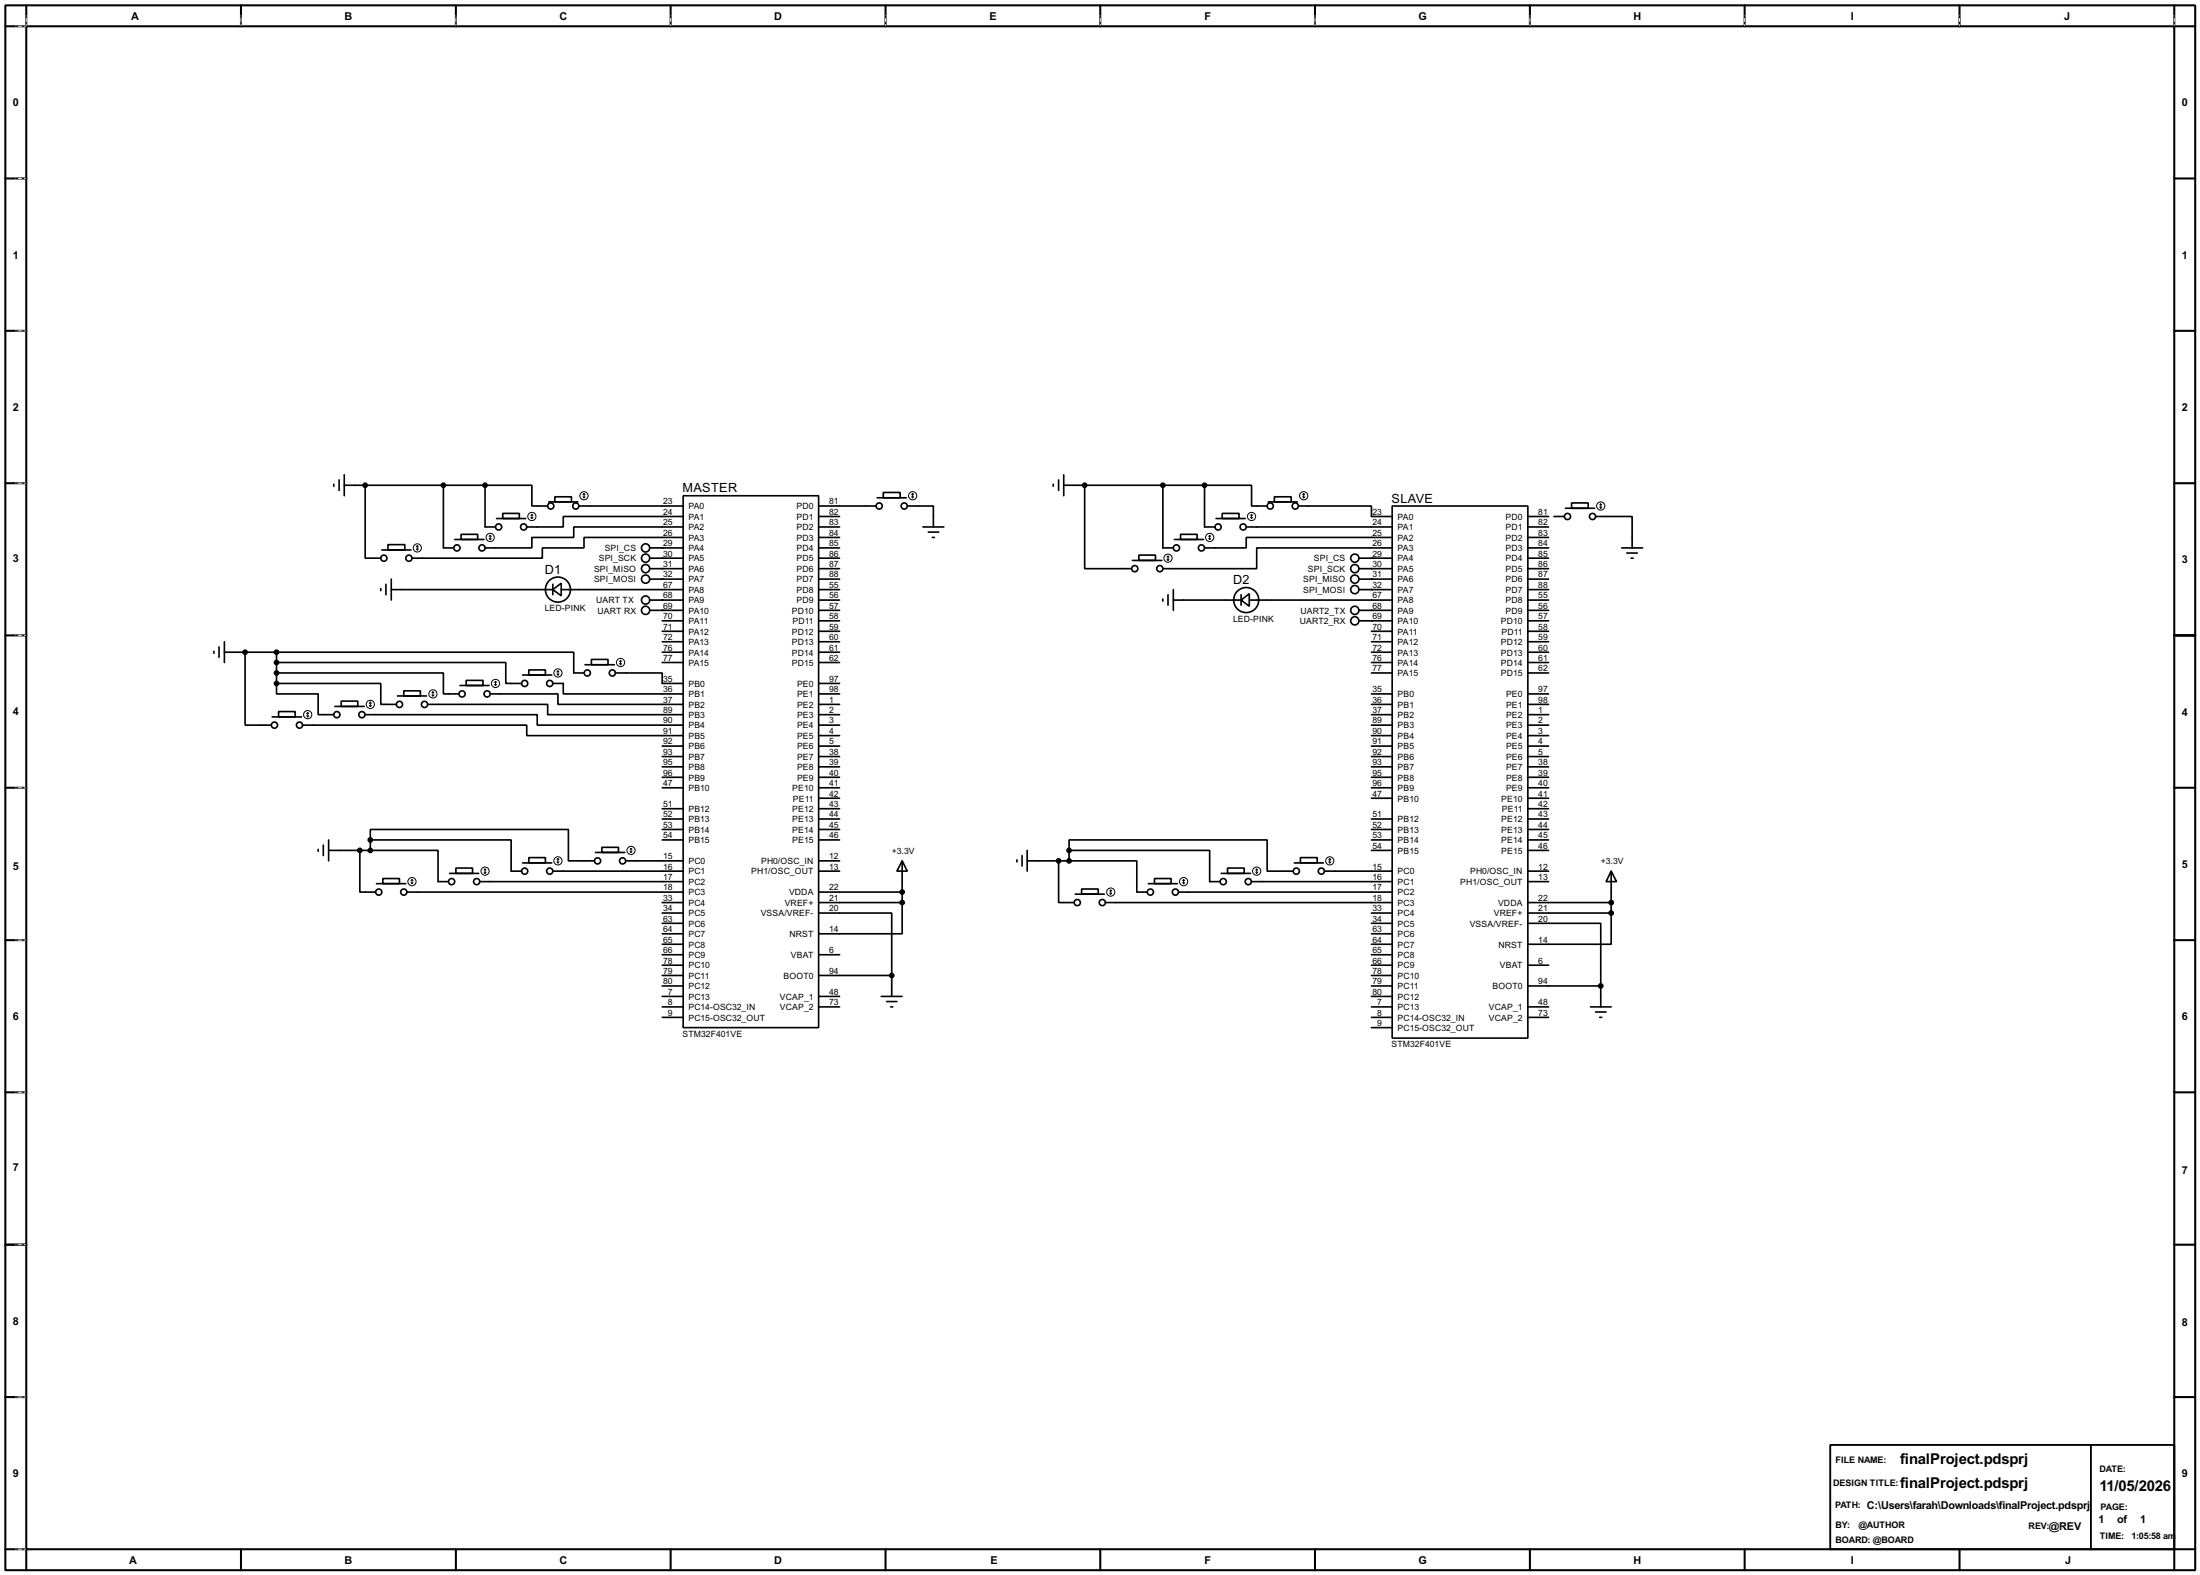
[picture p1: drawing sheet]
<svg xmlns="http://www.w3.org/2000/svg" width="536mm" height="383mm" viewBox="0 0 536 383" stroke-linecap="round" stroke-linejoin="round" font-family="sans-serif">
<g fill="none" stroke="#000" stroke-width=".5">
<path d="M1.3 1.3h533.4v381h-533.4zM6.4 6.4h523.2v370.8h-523.2zM6.4 1.3v5.1h-5.1M58.7 1.3v5.1M111.1 1.3v5.1M163.4 1.3v5.1M215.7 1.3v5.1M268 1.3v5.1M320.3 1.3v5.1M372.7 1.3v5.1M425 1.3v5.1M477.3 1.3v5.1"/>
<path d="M529.6 1.3v5.1h5.1M1.3 43.5h5.1M529.6 43.5h5.1M1.3 80.6h5.1M529.6 80.6h5.1M1.3 117.7h5.1M529.6 117.7h5.1M1.3 154.7h5.1M529.6 154.7h5.1M1.3 191.8h5.1M529.6 191.8h5.1M1.3 228.9h5.1"/>
<path d="M529.6 228.9h5.1M1.3 266h5.1M529.6 266h5.1M1.3 303.1h5.1M529.6 303.1h5.1M1.3 340.2h5.1M529.6 340.2h5.1M1.3 377.2h5.1v5.1M58.7 377.2v5.1M111.1 377.2v5.1M163.4 377.2v5.1M215.7 377.2v5.1"/>
<path d="M268 377.2v5.1M320.3 377.2v5.1M372.7 377.2v5.1M425 377.2v5.1M477.3 377.2v5.1M534.7 377.2h-5.1v5.1"/>
</g>
<g fill="none" stroke="#fff" stroke-width=".24">
<path d="M3.9 6.4h2.3M6.4 3.9v2.3M58.7 3.9v2.3M111.1 3.9v2.3M163.4 3.9v2.3M215.7 3.9v2.3M268 3.9v2.3M320.3 3.9v2.3M372.7 3.9v2.3M425 3.9v2.3M477.3 3.9v2.3M529.6 3.9v2.3"/>
<path d="M3.9 43.5h2.3M3.9 80.6h2.3M3.9 117.7h2.3M3.9 154.7h2.3M3.9 191.8h2.3M3.9 228.9h2.3M3.9 266h2.3M3.9 303.1h2.3M3.9 340.2h2.3M3.9 377.2h2.3"/>
</g>
<g fill="none" stroke="#000" stroke-width=".24" stroke-dasharray=".5 1">
<path d="M3.9 6.4h2.3M6.4 3.9v2.3M58.7 3.9v2.3M111.1 3.9v2.3M163.4 3.9v2.3M215.7 3.9v2.3M268 3.9v2.3M320.3 3.9v2.3M372.7 3.9v2.3M425 3.9v2.3M477.3 3.9v2.3M529.6 3.9v2.3"/>
<path d="M3.9 43.5h2.3M3.9 80.6h2.3M3.9 117.7h2.3M3.9 154.7h2.3M3.9 191.8h2.3M3.9 228.9h2.3M3.9 266h2.3M3.9 303.1h2.3M3.9 340.2h2.3M3.9 377.2h2.3"/>
</g>
<path d="M445.8 351.8h83.8v25.4h-83.8zM509.3 351.8v25.4" fill="none" stroke="#000" stroke-width=".45"/>
<g fill="none" stroke="#000" stroke-width=".4">
<path d="M81.3 117.9v.5M82.6 116.9v2.5M83.9 118.2h34.3M83.9 115.6v5.1M89 118.2v17.7h3.8M108 118.2v15.2h2.5M118.2 118.2h11.4v5h3.8M118.2 118.2v10.1h2.5M215.2 119.9h4.1v1.3h-4.1zM256.6 117.9v.5M257.9 116.9v2.5M259.1 118.2h34.3"/>
<path d="M259.1 115.6v5.1M264.2 118.2v20.3h11.4M283.3 118.2v15.2h2.5M293.4 118.2h11.5v5h3.8M293.4 118.2v10.1h2.6M93 133.9h7.1M94.5 132.6h4.1v1.3h-4.1zM110.8 131.4h7.1M112.3 130.1h4.1v1.3h-4.1zM121 126.3h7.1M122.5 125h4v1.3h-4zM133.7 122.2h7.1"/>
<path d="M135.2 121h4v1.2h-4zM141 123.2h25.4M158.3 133.4h8.1M158.3 135.9h8.1M158.3 138.5h8.1M166.4 120.7h33v129.5h-33zM166.4 128.3h-26.6v2.6h-10.2v2.5h-11.4M166.4 125.8h-29.2v2.5h-8.9M166.4 130.9h-24.1v2.5h-10.2v2.5h-31.7M199.4 123.2h14M199.4 128.3h5.1M199.4 133.4h5.1"/>
<path d="M199.4 135.9h5.1M199.4 130.9h5.1M199.4 138.5h5.1M199.4 125.8h5.1M213.7 121.2h7.1M221 123.2h6.4v5.1M224.8 128.3h5.1M226.1 129.6h2.6M227.1 130.9h.5M275.9 136.5h7.1M277.4 135.2h4.1v1.3h-4.1zM286.1 131.4h7.1"/>
<path d="M287.6 130.1h4v1.3h-4zM296.2 126.3h7.1M297.7 125h4.1v1.3h-4.1zM303.6 128.3h35.5M308.9 122.2h7.1M310.4 121h4.1v1.2h-4.1zM316.3 123.2h17.8v2.6h5M331 135.9h8.1M331 138.5h8.1M339.1 123.2h33.1v129.6h-33.1zM339.1 130.9h-35.5v2.5h-10.2M339.1 133.4h-33v5.1h-22.8"/>
<path d="M372.2 128.3h5M372.2 133.4h5M372.2 135.9h5M372.2 130.9h5M372.2 138.5h5M372.2 125.8h5M378.5 125.8h2.6M381.3 123.8h7.1M382.8 122.5h4.1v1.3h-4.1zM388.7 125.8h8.9v7.6M395 133.4h5.1M396.3 134.7h2.5"/>
<path d="M397.3 135.9h.5M52.1 158.6v.5M53.4 157.5v2.6M54.7 158.8h12.7M54.7 156.3v5M59.7 158.8v17.8h6.4M67.4 158.8h72.4v5.1h2.5M67.4 158.8v7.6M92.8 143.3v.5M94 142.3v2.5M95.3 143.6h39.4M95.3 141v5.1"/>
<path d="M134.7 143.6l2-1.6v3.1zM134.7 142.3v2.5M136.7 143.6h29.7M158.3 146.1h8.1M158.3 148.6h8.1M158.3 141h8.1M161.3 158.8h5.1M161.3 151.2h5.1M161.3 153.7h5.1M161.3 156.3h5.1M199.4 158.8h5.1M199.4 143.6h5.1"/>
<path d="M199.4 146.1h5.1M199.4 148.6h5.1M199.4 141h5.1M199.4 151.2h5.1M199.4 153.7h5.1M199.4 156.3h5.1M283.3 145.9v.5M284.5 144.8v2.6M285.8 146.1h16.5M285.8 143.6v5M302.3 146.1l2-1.5v3zM302.3 144.8v2.6"/>
<path d="M304.3 146.1h34.8M331 143.6h8.1M331 148.6h8.1M331 141h8.1M331 151.2h8.1M334.1 158.8h5M334.1 153.7h5M334.1 156.3h5M372.2 158.8h5M372.2 143.6h5M372.2 146.1h5M372.2 148.6h5"/>
<path d="M372.2 141h5M372.2 151.2h5M372.2 153.7h5M372.2 156.3h5M66.3 174.6h7.2M67.4 161.3h55.8v5.1h3.9M67.4 163.9h40.6v5.1h3.8M67.4 166.4h25.4v5.1h3.8M67.4 166.4v2.6h10.1v5h3.8M67.9 173.3h4v1.3h-4zM73.7 176.6h54.6v2.5h38.1M81.6 172h7.1"/>
<path d="M83.1 170.7h4.1v1.3h-4.1zM89 174h41.9v2.6h35.5M96.8 169.5h7.1M98.4 168.2h4v1.3h-4zM104.2 171.5h29.2v2.5h33M112.1 166.9h7.1M113.6 165.7h4.1v1.2h-4.1zM119.4 169h16.5v2.5h30.5M127.3 164.4h7.1M128.8 163.1h4.1v1.3h-4.1zM134.7 166.4h2.5v2.6h29.2M142.5 161.9h7.2"/>
<path d="M144.1 160.6h4v1.3h-4zM149.9 163.9h11.4v2.5h5.1M161.3 161.3h5.1M199.4 166.4h5.1M199.4 169h5.1M199.4 171.5h5.1M199.4 174h5.1M199.4 176.6h5.1M199.4 179.1h5.1M199.4 161.3h5.1M334.1 163.9h5M334.1 169h5"/>
<path d="M334.1 171.5h5M334.1 174h5M334.1 176.6h5M334.1 179.1h5M334.1 161.3h5M372.2 163.9h5M372.2 169h5M372.2 171.5h5M372.2 174h5M372.2 176.6h5M372.2 179.1h5M372.2 161.3h5"/>
<path d="M161.3 186.7h5.1M161.3 189.3h5.1M161.3 191.8h5.1M161.3 181.7h5.1M161.3 184.2h5.1M161.3 196.9h5.1M161.3 199.4h5.1M199.4 186.7h5.1M199.4 189.3h5.1M199.4 191.8h5.1M199.4 181.7h5.1M199.4 184.2h5.1"/>
<path d="M199.4 196.9h5.1M199.4 199.4h5.1M199.4 194.4h5.1M334.1 186.7h5M334.1 189.3h5M334.1 191.8h5M334.1 181.7h5M334.1 184.2h5M334.1 199.4h5M334.1 194.4h5M372.2 186.7h5M372.2 189.3h5"/>
<path d="M372.2 191.8h5M372.2 181.7h5M372.2 184.2h5M372.2 196.9h5M372.2 199.4h5M372.2 194.4h5M77.5 206.8v.5M78.8 205.8v2.5M80.1 207.1h10.1M80.1 204.5v5.1M87.7 207.1v10.1h3.8M90.2 204.5v-2.5h48.3v7.6h6.3"/>
<path d="M90.2 204.5h34.3v7.6h2.6M90.2 207.1h16.5v7.6h2.6M90.2 204.5v2.6M91.7 215.2h7.2M93.3 213.9h4v1.3h-4zM99.1 217.2h67.3M109.5 212.7h7.1M111.1 211.4h4v1.3h-4zM116.9 214.7h49.5M127.3 210.1h7.1M128.8 208.8h4.1v1.3h-4.1zM134.7 212.1h31.7"/>
<path d="M145.1 207.6h7.1M146.6 206.3h4.1v1.3h-4.1zM152.5 209.6h13.9M161.3 219.8h5.1M161.3 202h5.1M161.3 204.5h5.1M199.4 219.8h20.4M199.4 212.1h5.1M199.4 209.6h5.1M199.4 217.2h20.4M199.4 202h5.1M199.4 204.5h5.1"/>
<path d="M219.8 209.6l1.2 2.5h-2.5zM219.8 219.8v7.6h-20.4M219.8 209.6v10.2M247.7 209.4v.5M249 208.3v2.6M250.2 209.6h10.2M250.2 207.1v5M257.9 209.6v10.2h3.8M260.4 207.1v-2.6h48.3v7.6h6.3M260.4 207.1h34.3v7.6h2.5M260.4 209.6h16.5v7.6h2.6M260.4 207.1v2.5"/>
<path d="M261.9 217.7h7.1M263.5 216.5h4v1.2h-4zM269.3 219.8h69.8M279.7 215.2h7.1M281.2 213.9h4.1v1.3h-4.1zM287.1 217.2h52M297.5 212.7h7.1M299 211.4h4.1v1.3h-4.1zM304.9 214.7h34.2M315.3 210.1h7.1M316.8 208.8h4.1v1.3h-4.1zM322.6 212.1h16.5"/>
<path d="M334.1 207.1h5M334.1 202h5M334.1 204.5h5M372.2 219.8h20.3M372.2 207.1h5M372.2 212.1h5M372.2 214.7h5M372.2 202h5M372.2 204.5h5M392.5 212.1l1.3 2.6h-2.6zM392.5 212.1v10.2M161.3 222.3h5.1"/>
<path d="M161.3 237.5h5.1M161.3 227.4h5.1M161.3 229.9h5.1M161.3 224.8h5.1M161.3 235h5.1M161.3 232.5h5.1M199.4 222.3h17.8v15.2M199.4 237.5h17.8M199.4 232.5h5.1M217.2 237.5v5.1M334.1 222.3h5M334.1 237.5h5"/>
<path d="M334.1 227.4h5M334.1 229.9h5M334.1 224.8h5M334.1 235h5M334.1 232.5h5M372.2 224.8h17.7v15.3M372.2 222.3h20.3M372.2 235h5M392.5 222.3v7.6h-20.3M161.3 240.1h5.1M161.3 242.6h5.1M161.3 245.2h5.1"/>
<path d="M161.3 247.7h5.1M199.4 242.6h5.1M199.4 245.2h5.1M214.7 242.6h5.1M216 243.9h2.5M217 245.2h.5M334.1 240.1h5M334.1 242.6h5M334.1 245.2h5M334.1 247.7h5M334.1 250.2h5M372.2 240.1h17.7"/>
<path d="M372.2 245.2h5M372.2 247.7h5M387.4 245.2h5.1M388.7 246.4h2.5M389.7 247.7h.5M389.9 240.1v5.1"/>
<circle cx="93.5" cy="135.9" r=".75"/>
<circle cx="99.6" cy="135.9" r=".75"/>
<circle cx="111.3" cy="133.4" r=".75"/>
<circle cx="117.4" cy="133.4" r=".75"/>
<circle cx="121.4" cy="128.3" r=".75"/>
<circle cx="127.5" cy="128.3" r=".75"/>
<circle cx="134.1" cy="123.2" r=".75"/>
<circle cx="140.2" cy="123.2" r=".75"/>
<circle cx="157.2" cy="133.4" r="1"/>
<circle cx="157.2" cy="135.9" r="1"/>
<circle cx="157.2" cy="138.5" r="1"/>
<circle cx="214.1" cy="123.2" r=".75"/>
<circle cx="220.2" cy="123.2" r=".75"/>
<circle cx="276.4" cy="138.5" r=".75"/>
<circle cx="282.5" cy="138.5" r=".75"/>
<circle cx="286.5" cy="133.4" r=".75"/>
<circle cx="292.6" cy="133.4" r=".75"/>
<circle cx="296.7" cy="128.3" r=".75"/>
<circle cx="302.8" cy="128.3" r=".75"/>
<circle cx="309.4" cy="123.2" r=".75"/>
<circle cx="315.5" cy="123.2" r=".75"/>
<circle cx="330" cy="135.9" r="1"/>
<circle cx="330" cy="138.5" r="1"/>
<circle cx="381.8" cy="125.8" r=".75"/>
<circle cx="387.9" cy="125.8" r=".75"/>
<circle cx="135.9" cy="143.6" r="3.1"/>
<circle cx="157.2" cy="141" r="1"/>
<circle cx="157.2" cy="148.6" r="1"/>
<circle cx="157.2" cy="146.1" r="1"/>
<circle cx="303.5" cy="146.1" r="3.1"/>
<circle cx="330" cy="143.6" r="1"/>
<circle cx="330" cy="141" r="1"/>
<circle cx="330" cy="148.6" r="1"/>
<circle cx="330" cy="151.2" r="1"/>
<circle cx="66.8" cy="176.6" r=".75"/>
<circle cx="72.9" cy="176.6" r=".75"/>
<circle cx="82" cy="174" r=".75"/>
<circle cx="88.1" cy="174" r=".75"/>
<circle cx="97.3" cy="171.5" r=".75"/>
<circle cx="103.4" cy="171.5" r=".75"/>
<circle cx="112.5" cy="169" r=".75"/>
<circle cx="118.6" cy="169" r=".75"/>
<circle cx="127.8" cy="166.4" r=".75"/>
<circle cx="133.9" cy="166.4" r=".75"/>
<circle cx="143" cy="163.9" r=".75"/>
<circle cx="149.1" cy="163.9" r=".75"/>
<circle cx="92.2" cy="217.2" r=".75"/>
<circle cx="98.3" cy="217.2" r=".75"/>
<circle cx="110" cy="214.7" r=".75"/>
<circle cx="116.1" cy="214.7" r=".75"/>
<circle cx="127.8" cy="212.1" r=".75"/>
<circle cx="133.9" cy="212.1" r=".75"/>
<circle cx="145.5" cy="209.6" r=".75"/>
<circle cx="151.6" cy="209.6" r=".75"/>
<circle cx="262.4" cy="219.8" r=".75"/>
<circle cx="268.5" cy="219.8" r=".75"/>
<circle cx="280.2" cy="217.2" r=".75"/>
<circle cx="286.3" cy="217.2" r=".75"/>
<circle cx="297.9" cy="214.7" r=".75"/>
<circle cx="304" cy="214.7" r=".75"/>
<circle cx="315.7" cy="212.1" r=".75"/>
<circle cx="321.8" cy="212.1" r=".75"/>
</g>
<g fill="#000">
<circle cx="161.3" cy="135.9" r=".2"/>
<circle cx="161.3" cy="133.4" r=".2"/>
<circle cx="161.3" cy="138.5" r=".2"/>
<circle cx="334.1" cy="138.5" r=".2"/>
<circle cx="334.1" cy="135.9" r=".2"/>
<circle cx="161.3" cy="141" r=".2"/>
<circle cx="161.3" cy="146.1" r=".2"/>
<circle cx="161.3" cy="148.6" r=".2"/>
<circle cx="334.1" cy="148.6" r=".2"/>
<circle cx="334.1" cy="141" r=".2"/>
<circle cx="334.1" cy="143.6" r=".2"/>
<circle cx="334.1" cy="151.2" r=".2"/>
</g>
<g fill="#000" stroke="#000" stroke-width=".4">
<circle cx="88.9" cy="118.2" r=".5"/>
<circle cx="108" cy="118.2" r=".5"/>
<circle cx="118.1" cy="118.2" r=".5"/>
<circle cx="264.2" cy="118.2" r=".5"/>
<circle cx="283.2" cy="118.2" r=".5"/>
<circle cx="293.4" cy="118.2" r=".5"/>
<circle cx="59.7" cy="158.8" r=".5"/>
<circle cx="67.3" cy="158.8" r=".5"/>
<circle cx="67.3" cy="163.9" r=".5"/>
<circle cx="67.3" cy="161.3" r=".5"/>
<circle cx="67.3" cy="166.4" r=".5"/>
<circle cx="87.6" cy="207.1" r=".5"/>
<circle cx="90.2" cy="207.1" r=".5"/>
<circle cx="90.2" cy="204.5" r=".5"/>
<circle cx="219.7" cy="217.2" r=".5"/>
<circle cx="219.7" cy="219.8" r=".5"/>
<circle cx="257.8" cy="209.6" r=".5"/>
<circle cx="260.4" cy="207.1" r=".5"/>
<circle cx="260.4" cy="209.6" r=".5"/>
<circle cx="392.4" cy="219.8" r=".5"/>
<circle cx="217.2" cy="237.5" r=".5"/>
<circle cx="392.4" cy="222.3" r=".5"/>
<circle cx="389.9" cy="240.1" r=".5"/>
</g>
<g fill="none" stroke="#000" stroke-width=".24">
<path d="M101.4 133.7l.3 .2M101.7 132.9v1M101.7 132.9l-.3 .3M101.7 132.9l.2 .3M101.9 133.7l-.2 .2M119.2 131.1l.2 .3M119.4 130.4v1M119.4 130.4l-.2 .2M119.4 130.4l.3 .2M119.7 131.1l-.3 .3M129.3 126l.3 .3M129.6 125.3v1"/>
<path d="M129.6 125.3l-.3 .2M129.6 125.3l.2 .2M129.8 126l-.2 .3M142 121l.3 .2M142.3 120.2v1M142.3 120.2l-.3 .3M142.3 120.2l.2 .3M142.5 121l-.2 .2M222.1 121l.2 .2M222.3 120.2v1M222.3 120.2l-.2 .3M222.3 120.2l.3 .3"/>
<path d="M222.6 121l-.3 .2M284.3 136.2l.2 .3M284.5 135.4v1.1M284.5 135.4l-.2 .3M284.5 135.4l.3 .3M284.8 136.2l-.3 .3M294.4 131.1l.3 .3M294.7 130.4v1M294.7 130.4l-.3 .2M294.7 130.4l.2 .2M294.9 131.1l-.2 .3M304.6 126l.3 .3"/>
<path d="M304.9 125.3v1M304.9 125.3l-.3 .2M304.9 125.3l.2 .2M305.1 126l-.2 .3M317.3 121l.3 .2M317.6 120.2v1M317.6 120.2l-.3 .3M317.6 120.2l.2 .3M317.8 121l-.2 .2M389.7 123.5l.2 .3M389.9 122.7v1.1M389.9 122.7l-.2 .3"/>
<path d="M389.9 122.7l.3 .3M390.2 123.5l-.3 .3M74.7 174.3l.3 .3M75 173.5v1.1M75 173.5l-.3 .3M75 173.5l.2 .3M75.2 174.3l-.2 .3M90 171.8l.2 .2M90.2 171v1M90.2 171l-.2 .3M90.2 171l.3 .3M90.5 171.8l-.3 .2"/>
<path d="M105.2 169.2l.3 .3M105.5 168.5v1M105.5 168.5l-.3 .2M105.5 168.5l.2 .2M105.7 169.2l-.2 .3M120.5 166.7l.2 .2M120.7 165.9v1M120.7 165.9l-.2 .3M120.7 165.9l.3 .3M121 166.7l-.3 .2M135.7 164.1l.2 .3M135.9 163.4v1"/>
<path d="M135.9 163.4l-.2 .2M135.9 163.4l.3 .2M136.2 164.1l-.3 .3M150.9 161.6l.3 .3M151.2 160.8v1.1M151.2 160.8l-.3 .3M151.2 160.8l.2 .3M151.4 161.6l-.2 .3M100.1 214.9l.3 .3M100.4 214.2v1M100.4 214.2l-.3 .2M100.4 214.2l.2 .2"/>
<path d="M100.6 214.9l-.2 .3M117.9 212.4l.3 .3M118.2 211.6v1.1M118.2 211.6l-.3 .3M118.2 211.6l.2 .3M118.4 212.4l-.2 .3M135.7 209.9l.2 .2M135.9 209.1v1M135.9 209.1l-.2 .3M135.9 209.1l.3 .3M136.2 209.9l-.3 .2M153.5 207.3l.2 .3"/>
<path d="M153.7 206.6v1M153.7 206.6l-.2 .2M153.7 206.6l.3 .2M154 207.3l-.3 .3M270.3 217.5l.3 .2M270.6 216.7v1M270.6 216.7l-.3 .3M270.6 216.7l.2 .3M270.8 217.5l-.2 .2M288.1 214.9l.2 .3M288.3 214.2v1M288.3 214.2l-.2 .2"/>
<path d="M288.3 214.2l.3 .2M288.6 214.9l-.3 .3M305.9 212.4l.2 .3M306.1 211.6v1.1M306.1 211.6l-.2 .3M306.1 211.6l.3 .3M306.4 212.4l-.3 .3M323.7 209.9l.2 .2M323.9 209.1v1M323.9 209.1l-.2 .3M323.9 209.1l.3 .3M324.2 209.9l-.3 .2"/>
<circle cx="101.6" cy="133.4" r="1"/>
<circle cx="119.4" cy="130.9" r="1"/>
<circle cx="129.5" cy="125.8" r="1"/>
<circle cx="142.2" cy="120.7" r="1"/>
<circle cx="222.3" cy="120.7" r="1"/>
<circle cx="284.5" cy="135.9" r="1"/>
<circle cx="294.6" cy="130.9" r="1"/>
<circle cx="304.8" cy="125.8" r="1"/>
<circle cx="317.5" cy="120.7" r="1"/>
<circle cx="389.9" cy="123.2" r="1"/>
<circle cx="74.9" cy="174" r="1"/>
<circle cx="90.2" cy="171.5" r="1"/>
<circle cx="105.4" cy="169" r="1"/>
<circle cx="120.7" cy="166.4" r="1"/>
<circle cx="135.9" cy="163.9" r="1"/>
<circle cx="151.1" cy="161.3" r="1"/>
<circle cx="100.3" cy="214.7" r="1"/>
<circle cx="118.1" cy="212.1" r="1"/>
<circle cx="135.9" cy="209.6" r="1"/>
<circle cx="153.7" cy="207.1" r="1"/>
<circle cx="270.5" cy="217.2" r="1"/>
<circle cx="288.3" cy="214.7" r="1"/>
<circle cx="306.1" cy="212.1" r="1"/>
<circle cx="323.9" cy="209.6" r="1"/>
</g>
<g font-size="4.1">
<text x="462.8" y="356.5">finalProject.pdsprj</text>
<text x="462.8" y="362.4">finalProject.pdsprj</text>
<text x="511.4" y="363.1">11/05/2026</text>
</g>
<g font-size="3.5">
<text x="166.3" y="119.9">MASTER</text>
<text x="339" y="122.4">SLAVE</text>
<text x="132.7" y="139.7">D1</text>
<text x="300.4" y="142.3">D2</text>
</g>
<g font-size="3">
<text x="31.9" y="4.9">A</text>
<text x="83.9" y="4.9">B</text>
<text x="136.3" y="4.9">C</text>
<text x="188.6" y="4.9">D</text>
<text x="241" y="4.9">E</text>
<text x="293.4" y="4.9">F</text>
<text x="345.5" y="4.9">G</text>
<text x="397.9" y="4.9">H</text>
<text x="450.8" y="4.9">I</text>
<text x="502.7" y="4.9">J</text>
<text x="3.2" y="25.9">0</text>
<text x="531.5" y="25.9">0</text>
<text x="3.2" y="63">1</text>
<text x="531.5" y="63">1</text>
<text x="3.2" y="100.1">2</text>
<text x="531.5" y="100.1">2</text>
<text x="3.2" y="136.9">3</text>
<text x="531.5" y="137.2">3</text>
<text x="3.2" y="174">4</text>
<text x="531.5" y="174.3">4</text>
<text x="3.2" y="211.9">5</text>
<text x="531.5" y="211.4">5</text>
<text x="3.2" y="248.5">6</text>
<text x="531.5" y="248.5">6</text>
<text x="3.2" y="285">7</text>
<text x="531.5" y="285.8">7</text>
<text x="3.2" y="322.6">8</text>
<text x="531.5" y="322.9">8</text>
<text x="3.2" y="359.7">9</text>
<text x="531.5" y="359.7">9</text>
<text x="454.7" y="367.4">C:\Users\farah\Downloads\finalProject.pdsprj</text>
<text x="511.2" y="370.9">1</text>
<text x="515.7" y="370.9">of</text>
<text x="521.3" y="370.9">1</text>
<text x="499.1" y="372.5">@REV</text>
<text x="31.4" y="380.8">A</text>
<text x="83.9" y="380.8">B</text>
<text x="136.3" y="380.8">C</text>
<text x="188.6" y="380.8">D</text>
<text x="241.2" y="380.8">E</text>
<text x="293.4" y="380.8">F</text>
<text x="345.5" y="380.8">G</text>
<text x="397.9" y="380.8">H</text>
<text x="450.8" y="380.8">I</text>
<text x="503" y="380.8">J</text>
</g>
<g font-size="2.5">
<text x="447.1" y="356.3">FILE NAME:</text>
<text x="511.4" y="358.3">DATE:</text>
<text x="446.5" y="361.9">DESIGN TITLE:</text>
<text x="447" y="367.2">PATH:</text>
<text x="511.6" y="367.7">PAGE:</text>
<text x="447.1" y="372">BY:</text>
<text x="447.1" y="375.7">BOARD: @BOARD</text>
<text x="452.7" y="372">@AUTHOR</text>
<text x="494.1" y="372.3">REV:</text>
<text x="511.4" y="374.8">TIME:</text>
<text x="519.2" y="374.8">1:05:58 am</text>
</g>
<g font-size="2.4">
<text x="161.6" y="122.8">23</text>
<text x="161.6" y="125.4">24</text>
<text x="167.7" y="124">PA0</text>
<text x="194" y="124">PD0</text>
<text x="202" y="125.4">82</text>
<text x="202" y="122.8">81</text>
<text x="334.3" y="125.4">23</text>
<text x="374.7" y="125.4">81</text>
<text x="161.6" y="127.9">25</text>
<text x="161.6" y="130.5">26</text>
<text x="167.7" y="129.1">PA2</text>
<text x="167.7" y="126.6">PA1</text>
<text x="167.7" y="131.7">PA3</text>
<text x="194" y="126.6">PD1</text>
<text x="194" y="129.1">PD2</text>
<text x="194" y="131.7">PD3</text>
<text x="202" y="127.9">83</text>
<text x="202" y="130.5">84</text>
<text x="334.3" y="130.5">25</text>
<text x="334.3" y="127.9">24</text>
<text x="340.4" y="126.6">PA0</text>
<text x="340.4" y="131.7">PA2</text>
<text x="340.4" y="129.1">PA1</text>
<text x="366.7" y="129.1">PD1</text>
<text x="366.7" y="131.7">PD2</text>
<text x="366.7" y="126.6">PD0</text>
<text x="374.7" y="127.9">82</text>
<text x="374.7" y="130.5">83</text>
<text x="145.8" y="136.7">SPI_SCK</text>
<text x="147.3" y="134.2">SPI_CS</text>
<text x="161.6" y="133">29</text>
<text x="161.6" y="135.5">30</text>
<text x="167.7" y="134.2">PA4</text>
<text x="167.7" y="136.7">PA5</text>
<text x="194" y="134.2">PD4</text>
<text x="194" y="136.7">PD5</text>
<text x="202" y="133">85</text>
<text x="202" y="135.5">86</text>
<text x="320" y="136.7">SPI_CS</text>
<text x="334.3" y="133">26</text>
<text x="334.3" y="135.5">29</text>
<text x="340.4" y="134.2">PA3</text>
<text x="340.4" y="136.7">PA4</text>
<text x="366.7" y="136.7">PD4</text>
<text x="366.7" y="134.2">PD3</text>
<text x="374.7" y="135.5">85</text>
<text x="374.7" y="133">84</text>
<text x="144.7" y="139.3">SPI_MISO</text>
<text x="144.7" y="141.8">SPI_MOSI</text>
<text x="161.6" y="138.1">31</text>
<text x="161.6" y="140.6">32</text>
<text x="161.6" y="143.2">67</text>
<text x="167.7" y="139.3">PA6</text>
<text x="167.7" y="141.8">PA7</text>
<text x="194" y="141.8">PD7</text>
<text x="194" y="139.3">PD6</text>
<text x="202" y="140.6">88</text>
<text x="202" y="143.2">55</text>
<text x="202" y="138.1">87</text>
<text x="317.4" y="141.8">SPI_MISO</text>
<text x="318.6" y="139.3">SPI_SCK</text>
<text x="334.3" y="138.1">30</text>
<text x="334.3" y="140.6">31</text>
<text x="334.3" y="143.2">32</text>
<text x="340.4" y="139.3">PA5</text>
<text x="340.4" y="141.8">PA6</text>
<text x="366.7" y="139.3">PD5</text>
<text x="366.7" y="141.8">PD6</text>
<text x="374.7" y="138.1">86</text>
<text x="374.7" y="143.2">88</text>
<text x="374.7" y="140.6">87</text>
<text x="132.7" y="148.8">LED-PINK</text>
<text x="145.2" y="146.9">UART TX</text>
<text x="145.5" y="149.4">UART RX</text>
<text x="161.6" y="145.7">68</text>
<text x="161.6" y="148.2">69</text>
<text x="167.7" y="144.4">PA8</text>
<text x="167.7" y="146.9">PA9</text>
<text x="167.7" y="149.4">PA10</text>
<text x="192.9" y="149.4">PD10</text>
<text x="194" y="144.4">PD8</text>
<text x="194" y="146.9">PD9</text>
<text x="202" y="148.2">57</text>
<text x="202" y="145.7">56</text>
<text x="316.8" y="149.4">UART2_TX</text>
<text x="317.4" y="144.4">SPI_MOSI</text>
<text x="334.3" y="145.7">67</text>
<text x="334.3" y="148.2">68</text>
<text x="340.4" y="144.4">PA7</text>
<text x="340.4" y="146.9">PA8</text>
<text x="340.4" y="149.4">PA9</text>
<text x="366.7" y="144.4">PD7</text>
<text x="366.7" y="146.9">PD8</text>
<text x="366.7" y="149.4">PD9</text>
<text x="374.7" y="145.7">55</text>
<text x="374.7" y="148.2">56</text>
<text x="161.6" y="150.8">70</text>
<text x="161.6" y="153.3">71</text>
<text x="161.6" y="155.9">72</text>
<text x="167.7" y="152">PA11</text>
<text x="167.7" y="154.5">PA12</text>
<text x="192.9" y="154.5">PD12</text>
<text x="193" y="152">PD11</text>
<text x="202" y="150.8">58</text>
<text x="202" y="153.3">59</text>
<text x="202" y="155.9">60</text>
<text x="300.3" y="151.4">LED-PINK</text>
<text x="316.6" y="152">UART2_RX</text>
<text x="334.3" y="150.8">69</text>
<text x="334.3" y="153.3">70</text>
<text x="334.3" y="155.9">71</text>
<text x="340.4" y="152">PA10</text>
<text x="340.4" y="154.5">PA11</text>
<text x="365.6" y="152">PD10</text>
<text x="365.7" y="154.5">PD11</text>
<text x="374.7" y="150.8">57</text>
<text x="374.7" y="153.3">58</text>
<text x="374.7" y="155.9">59</text>
<text x="161.6" y="158.4">76</text>
<text x="161.6" y="160.9">77</text>
<text x="167.7" y="157.1">PA13</text>
<text x="167.7" y="159.6">PA14</text>
<text x="192.9" y="157.1">PD13</text>
<text x="192.9" y="159.6">PD14</text>
<text x="202" y="158.4">61</text>
<text x="202" y="160.9">62</text>
<text x="334.3" y="158.4">72</text>
<text x="334.3" y="160.9">76</text>
<text x="340.4" y="157.1">PA12</text>
<text x="340.4" y="159.6">PA13</text>
<text x="365.6" y="157.1">PD12</text>
<text x="365.6" y="159.6">PD13</text>
<text x="374.7" y="158.4">60</text>
<text x="374.7" y="160.9">61</text>
<text x="161.6" y="166">35</text>
<text x="167.7" y="167.2">PB0</text>
<text x="167.7" y="162.1">PA15</text>
<text x="192.9" y="162.1">PD15</text>
<text x="194.1" y="167.2">PE0</text>
<text x="202" y="166">97</text>
<text x="334.3" y="163.5">77</text>
<text x="340.4" y="162.1">PA14</text>
<text x="340.4" y="164.7">PA15</text>
<text x="365.6" y="162.1">PD14</text>
<text x="365.6" y="164.7">PD15</text>
<text x="374.7" y="163.5">62</text>
<text x="161.6" y="168.6">36</text>
<text x="161.6" y="171.1">37</text>
<text x="161.6" y="173.6">89</text>
<text x="167.7" y="169.8">PB1</text>
<text x="167.7" y="172.3">PB2</text>
<text x="194.1" y="169.8">PE1</text>
<text x="194.1" y="172.3">PE2</text>
<text x="202" y="168.6">98</text>
<text x="202" y="171.1">1</text>
<text x="202" y="173.6">2</text>
<text x="334.3" y="168.6">35</text>
<text x="334.3" y="171.1">36</text>
<text x="334.3" y="173.6">37</text>
<text x="340.4" y="169.8">PB0</text>
<text x="340.4" y="172.3">PB1</text>
<text x="366.8" y="172.3">PE1</text>
<text x="366.8" y="169.8">PE0</text>
<text x="374.7" y="171.1">98</text>
<text x="374.7" y="173.6">1</text>
<text x="374.7" y="168.6">97</text>
<text x="161.6" y="176.2">90</text>
<text x="161.6" y="178.7">91</text>
<text x="167.7" y="174.8">PB3</text>
<text x="167.7" y="177.4">PB4</text>
<text x="167.7" y="179.9">PB5</text>
<text x="194.1" y="177.4">PE4</text>
<text x="194.1" y="179.9">PE5</text>
<text x="194.1" y="174.8">PE3</text>
<text x="202" y="176.2">3</text>
<text x="202" y="178.7">4</text>
<text x="334.3" y="176.2">89</text>
<text x="334.3" y="178.7">90</text>
<text x="340.4" y="174.8">PB2</text>
<text x="340.4" y="177.4">PB3</text>
<text x="340.4" y="179.9">PB4</text>
<text x="366.8" y="174.8">PE2</text>
<text x="366.8" y="179.9">PE4</text>
<text x="366.8" y="177.4">PE3</text>
<text x="374.7" y="178.7">3</text>
<text x="374.7" y="176.2">2</text>
<text x="161.6" y="181.3">92</text>
<text x="161.6" y="183.8">93</text>
<text x="167.7" y="182.5">PB6</text>
<text x="167.7" y="185">PB7</text>
<text x="194.1" y="185">PE7</text>
<text x="194.1" y="182.5">PE6</text>
<text x="202" y="183.8">38</text>
<text x="202" y="181.3">5</text>
<text x="334.3" y="181.3">91</text>
<text x="334.3" y="183.8">92</text>
<text x="340.4" y="182.5">PB5</text>
<text x="340.4" y="185">PB6</text>
<text x="366.8" y="182.5">PE5</text>
<text x="366.8" y="185">PE6</text>
<text x="374.7" y="181.3">4</text>
<text x="374.7" y="183.8">5</text>
<text x="161.6" y="186.3">95</text>
<text x="161.6" y="188.9">96</text>
<text x="161.6" y="191.4">47</text>
<text x="167.7" y="187.5">PB8</text>
<text x="167.7" y="190.1">PB9</text>
<text x="194.1" y="187.5">PE8</text>
<text x="194.1" y="190.1">PE9</text>
<text x="202" y="186.3">39</text>
<text x="202" y="191.4">41</text>
<text x="202" y="188.9">40</text>
<text x="334.3" y="188.9">95</text>
<text x="334.3" y="191.4">96</text>
<text x="334.3" y="186.3">93</text>
<text x="340.4" y="190.1">PB8</text>
<text x="340.4" y="187.5">PB7</text>
<text x="366.8" y="187.5">PE7</text>
<text x="366.8" y="190.1">PE8</text>
<text x="374.7" y="186.3">38</text>
<text x="374.7" y="188.9">39</text>
<text x="374.7" y="191.4">40</text>
<text x="161.6" y="196.5">51</text>
<text x="167.7" y="192.6">PB10</text>
<text x="167.7" y="197.7">PB12</text>
<text x="193" y="192.6">PE10</text>
<text x="193" y="197.7">PE12</text>
<text x="193.1" y="195.2">PE11</text>
<text x="202" y="194">42</text>
<text x="202" y="196.5">43</text>
<text x="334.3" y="194">47</text>
<text x="340.4" y="192.6">PB9</text>
<text x="340.4" y="195.2">PB10</text>
<text x="365.7" y="195.2">PE10</text>
<text x="365.8" y="197.7">PE11</text>
<text x="366.8" y="192.6">PE9</text>
<text x="374.7" y="194">41</text>
<text x="374.7" y="196.5">42</text>
<text x="161.6" y="199">52</text>
<text x="161.6" y="201.6">53</text>
<text x="167.7" y="200.2">PB13</text>
<text x="167.7" y="202.8">PB14</text>
<text x="193" y="200.2">PE13</text>
<text x="193" y="202.8">PE14</text>
<text x="202" y="199">44</text>
<text x="202" y="201.6">45</text>
<text x="334.3" y="199">51</text>
<text x="334.3" y="201.6">52</text>
<text x="340.4" y="200.2">PB12</text>
<text x="340.4" y="202.8">PB13</text>
<text x="365.7" y="200.2">PE12</text>
<text x="365.7" y="202.8">PE13</text>
<text x="374.7" y="199">43</text>
<text x="374.7" y="201.6">44</text>
<text x="161.6" y="209.2">15</text>
<text x="161.6" y="204.1">54</text>
<text x="167.7" y="205.3">PB15</text>
<text x="193" y="205.3">PE15</text>
<text x="202" y="204.1">46</text>
<text x="202" y="209.2">12</text>
<text x="217.2" y="207.9">+3.3V</text>
<text x="334.3" y="204.1">53</text>
<text x="334.3" y="206.7">54</text>
<text x="340.4" y="205.3">PB14</text>
<text x="340.4" y="207.9">PB15</text>
<text x="365.7" y="205.3">PE14</text>
<text x="365.7" y="207.9">PE15</text>
<text x="374.7" y="204.1">45</text>
<text x="374.7" y="206.7">46</text>
<text x="161.6" y="211.7">16</text>
<text x="161.6" y="214.3">17</text>
<text x="167.7" y="212.9">PC1</text>
<text x="167.7" y="215.5">PC2</text>
<text x="167.7" y="210.4">PC0</text>
<text x="183" y="212.9">PH1/OSC_OUT</text>
<text x="185.4" y="210.4">PH0/OSC_IN</text>
<text x="202" y="211.7">13</text>
<text x="334.3" y="214.3">16</text>
<text x="334.3" y="211.7">15</text>
<text x="340.4" y="215.5">PC1</text>
<text x="340.4" y="212.9">PC0</text>
<text x="355.7" y="215.5">PH1/OSC_OUT</text>
<text x="358.1" y="212.9">PH0/OSC_IN</text>
<text x="374.7" y="214.3">13</text>
<text x="374.7" y="211.7">12</text>
<text x="389.9" y="210.4">+3.3V</text>
<text x="161.6" y="219.4">33</text>
<text x="161.6" y="221.9">34</text>
<text x="161.6" y="216.8">18</text>
<text x="167.7" y="220.6">PC4</text>
<text x="167.7" y="218">PC3</text>
<text x="191.1" y="220.6">VREF+</text>
<text x="192.2" y="218">VDDA</text>
<text x="202" y="219.4">21</text>
<text x="202" y="221.9">20</text>
<text x="202" y="216.8">22</text>
<text x="334.3" y="216.8">17</text>
<text x="334.3" y="221.9">33</text>
<text x="334.3" y="219.4">18</text>
<text x="340.4" y="218">PC2</text>
<text x="340.4" y="220.6">PC3</text>
<text x="364.9" y="220.6">VDDA</text>
<text x="374.7" y="221.9">21</text>
<text x="374.7" y="219.4">22</text>
<text x="161.6" y="227">64</text>
<text x="161.6" y="224.4">63</text>
<text x="167.7" y="223.1">PC5</text>
<text x="167.7" y="225.6">PC6</text>
<text x="185.3" y="223.1">VSSA/VREF-</text>
<text x="202" y="227">14</text>
<text x="334.3" y="224.4">34</text>
<text x="334.3" y="227">63</text>
<text x="340.4" y="223.1">PC4</text>
<text x="340.4" y="225.6">PC5</text>
<text x="358" y="225.6">VSSA/VREF-</text>
<text x="363.8" y="223.1">VREF+</text>
<text x="374.7" y="224.4">20</text>
<text x="161.6" y="229.5">65</text>
<text x="161.6" y="232.1">66</text>
<text x="167.7" y="228.2">PC7</text>
<text x="167.7" y="230.7">PC8</text>
<text x="167.7" y="233.3">PC9</text>
<text x="192.3" y="228.2">NRST</text>
<text x="192.6" y="233.3">VBAT</text>
<text x="202" y="232.1">6</text>
<text x="334.3" y="229.5">64</text>
<text x="334.3" y="232.1">65</text>
<text x="340.4" y="230.7">PC7</text>
<text x="340.4" y="233.3">PC8</text>
<text x="340.4" y="228.2">PC6</text>
<text x="365" y="230.7">NRST</text>
<text x="374.7" y="229.5">14</text>
<text x="161.6" y="234.6">78</text>
<text x="161.6" y="237.1">79</text>
<text x="161.6" y="239.7">80</text>
<text x="167.7" y="235.8">PC10</text>
<text x="167.7" y="238.3">PC11</text>
<text x="190.8" y="238.3">BOOT0</text>
<text x="202" y="237.1">94</text>
<text x="334.3" y="237.1">78</text>
<text x="334.3" y="239.7">79</text>
<text x="334.3" y="234.6">66</text>
<text x="340.4" y="238.3">PC10</text>
<text x="340.4" y="235.8">PC9</text>
<text x="365.3" y="235.8">VBAT</text>
<text x="374.7" y="239.7">94</text>
<text x="374.7" y="234.6">6</text>
<text x="162.7" y="242.2">7</text>
<text x="162.7" y="244.8">8</text>
<text x="167.7" y="240.9">PC12</text>
<text x="167.7" y="243.4">PC13</text>
<text x="167.7" y="246">PC14-OSC32_IN</text>
<text x="190" y="243.4">VCAP_1</text>
<text x="190" y="246">VCAP_2</text>
<text x="202" y="242.2">48</text>
<text x="202" y="244.8">73</text>
<text x="334.3" y="242.2">80</text>
<text x="335.5" y="244.8">7</text>
<text x="340.4" y="240.9">PC11</text>
<text x="340.4" y="243.4">PC12</text>
<text x="340.4" y="246">PC13</text>
<text x="362.7" y="246">VCAP_1</text>
<text x="363.5" y="240.9">BOOT0</text>
<text x="374.7" y="244.8">48</text>
<text x="162.7" y="247.3">9</text>
<text x="167.7" y="248.5">PC15-OSC32_OUT</text>
<text x="335.5" y="247.3">8</text>
<text x="335.5" y="249.8">9</text>
<text x="340.4" y="248.5">PC14-OSC32_IN</text>
<text x="340.4" y="251">PC15-OSC32_OUT</text>
<text x="362.7" y="248.5">VCAP_2</text>
<text x="374.7" y="247.3">73</text>
<text x="166.2" y="252.4">STM32F401VE</text>
<text x="338.9" y="255">STM32F401VE</text>
</g>
</svg>
